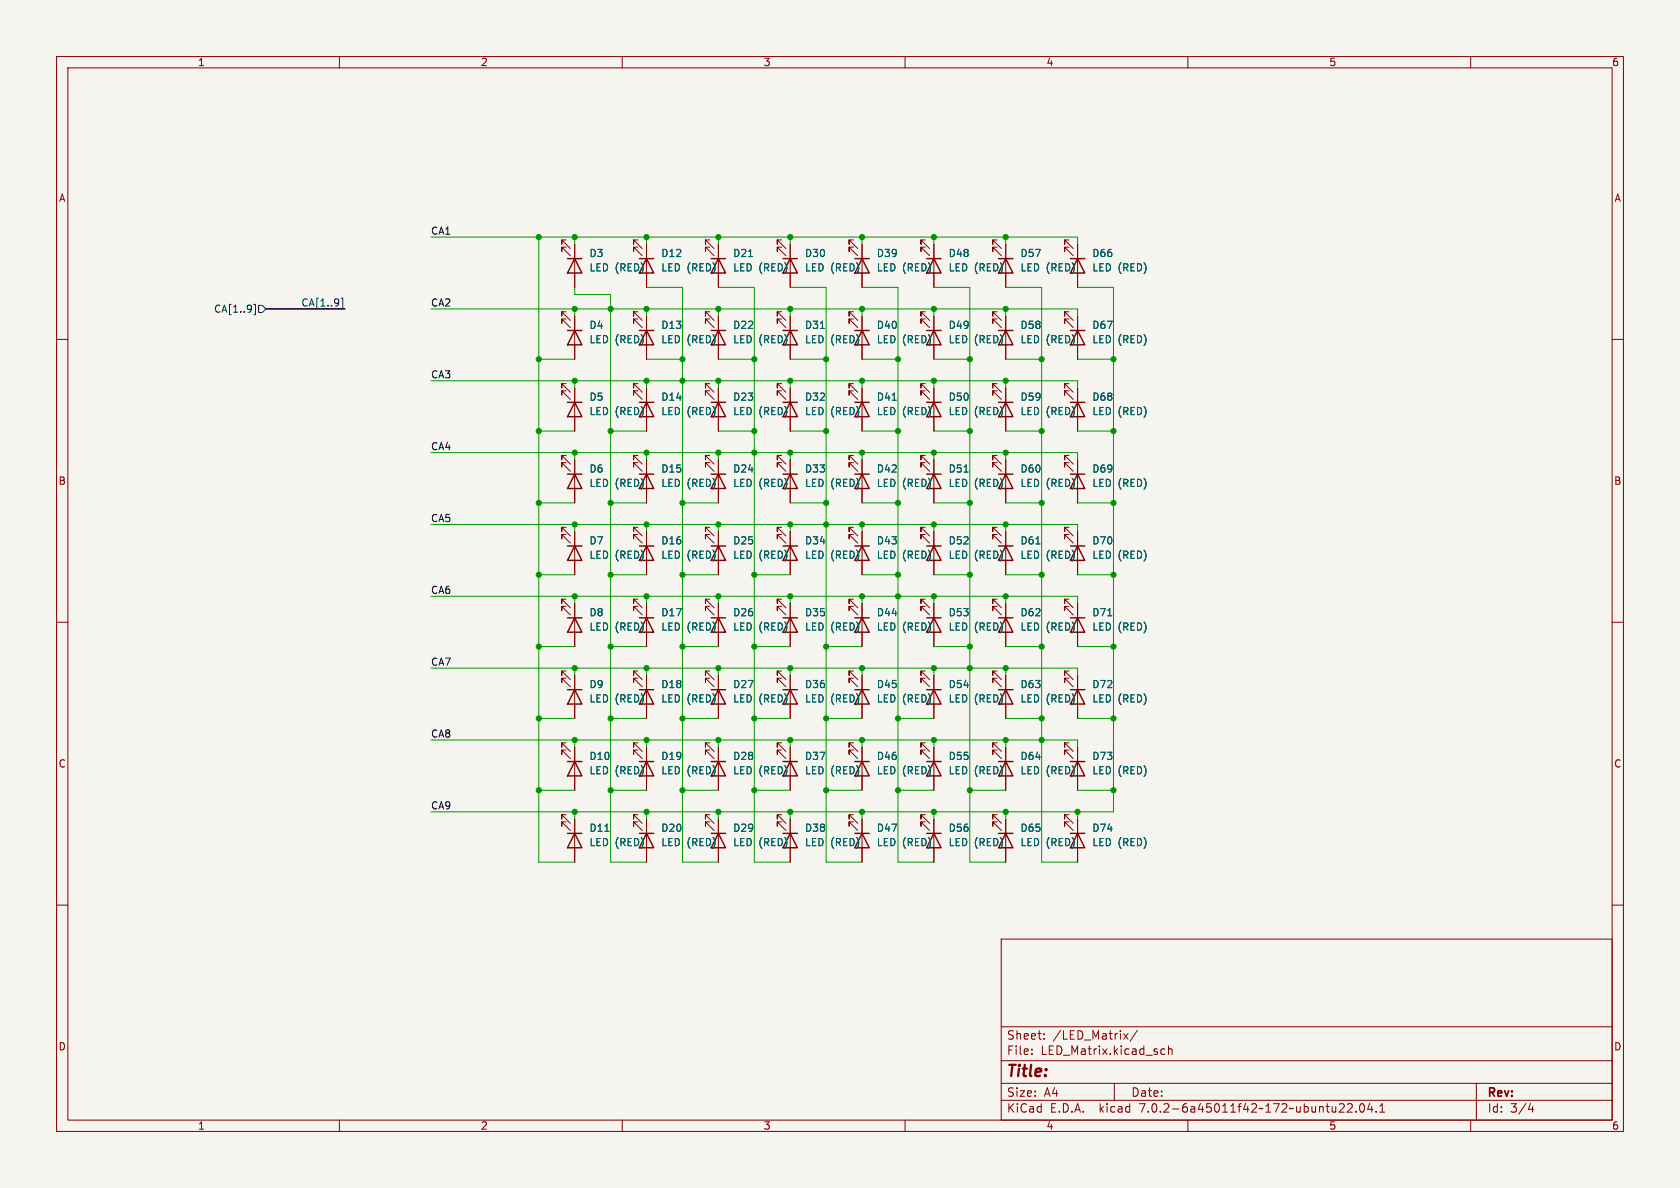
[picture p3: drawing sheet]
<svg xmlns="http://www.w3.org/2000/svg" width="297mm" height="210mm" viewBox="0 0 297 210" stroke-linecap="round" stroke-linejoin="round" font-family="sans-serif">
<path d="M0 0h297v210h-297z" fill="#f5f4ef" stroke="#f5f4ef" stroke-width=".18"/>
<g fill="none" stroke="#840000" stroke-width=".18">
<path d="M10 10h277v190h-277zM12 12h273v186h-273zM60 10v2M110 10v2M160 10v2M210 10v2M260 10v2M10 60h2M100.1 55.1h-.8v.8v-.8l1.5 1.5M100.1 56.4h-.8v.8v-.8l1.5 1.5M100.1 42.4h-.8v.8v-.8l1.5 1.5M100.1 43.7h-.8v.8v-.8l1.5 1.5"/>
<path d="M101.6 43.2v7.6M101.6 55.9v7.6M112.8 55.1h-.8v.8v-.8l1.5 1.5M112.8 56.4h-.8v.8v-.8l1.5 1.5M112.8 42.4h-.8v.8v-.8l1.5 1.5M112.8 43.7h-.8v.8v-.8l1.5 1.5M114.3 43.2v7.6M114.3 55.9v7.6M125.5 42.4h-.8v.8v-.8l1.5 1.5M125.5 43.7h-.8v.8v-.8l1.5 1.5M125.5 55.1h-.8v.8v-.8l1.5 1.5M125.5 56.4h-.8v.8v-.8l1.5 1.5"/>
<path d="M127 43.2v7.6M127 55.9v7.6M138.2 55.1h-.8v.8v-.8l1.5 1.5M138.2 56.4h-.8v.8v-.8l1.5 1.5M138.2 42.4h-.8v.8v-.8l1.5 1.5M138.2 43.7h-.8v.8v-.8l1.5 1.5M139.7 43.2v7.6M139.7 55.9v7.6M150.9 55.1h-.8v.8v-.8l1.5 1.5M150.9 56.4h-.8v.8v-.8l1.5 1.5M150.9 42.4h-.8v.8v-.8l1.5 1.5M150.9 43.7h-.8v.8v-.8l1.5 1.5"/>
<path d="M152.4 43.2v7.6M152.4 55.9v7.6M163.6 42.4h-.8v.8v-.8l1.5 1.5M163.6 43.7h-.8v.8v-.8l1.5 1.5M163.6 55.1h-.8v.8v-.8l1.5 1.5M163.6 56.4h-.8v.8v-.8l1.5 1.5M165.1 43.2v7.6M165.1 55.9v7.6M176.3 55.1h-.8v.8v-.8l1.5 1.5M176.3 56.4h-.8v.8v-.8l1.5 1.5M176.3 42.4h-.8v.8v-.8l1.5 1.5M176.3 43.7h-.8v.8v-.8l1.5 1.5"/>
<path d="M177.8 43.2v7.6M177.8 55.9v7.6M189 55.1h-.8v.8v-.8l1.5 1.5M189 56.4h-.8v.8v-.8l1.5 1.5M189 42.4h-.8v.8v-.8l1.5 1.5M189 43.7h-.8v.8v-.8l1.5 1.5M190.5 43.2v7.6M190.5 55.9v7.6M285 60h2M100.1 67.8h-.8v.8v-.8l1.5 1.5M100.1 69.1h-.8v.8v-.8l1.5 1.5M101.6 68.6v7.6"/>
<path d="M112.8 67.8h-.8v.8v-.8l1.5 1.5M112.8 69.1h-.8v.8v-.8l1.5 1.5M114.3 68.6v7.6M125.5 67.8h-.8v.8v-.8l1.5 1.5M125.5 69.1h-.8v.8v-.8l1.5 1.5M127 68.6v7.6M138.2 67.8h-.8v.8v-.8l1.5 1.5M138.2 69.1h-.8v.8v-.8l1.5 1.5M139.7 68.6v7.6M150.9 67.8h-.8v.8v-.8l1.5 1.5M150.9 69.1h-.8v.8v-.8l1.5 1.5M152.4 68.6v7.6"/>
<path d="M163.6 67.8h-.8v.8v-.8l1.5 1.5M163.6 69.1h-.8v.8v-.8l1.5 1.5M165.1 68.6v7.6M176.3 67.8h-.8v.8v-.8l1.5 1.5M176.3 69.1h-.8v.8v-.8l1.5 1.5M177.8 68.6v7.6M189 67.8h-.8v.8v-.8l1.5 1.5M189 69.1h-.8v.8v-.8l1.5 1.5M190.5 68.6v7.6M100.1 80.5h-.8v.8v-.8l1.5 1.5M100.1 81.8h-.8v.8v-.8l1.5 1.5M100.1 93.2h-.8v.8v-.8l1.5 1.5"/>
<path d="M100.1 94.5h-.8v.8v-.8l1.5 1.5M101.6 81.3v7.6M101.6 94v7.6M112.8 80.5h-.8v.8v-.8l1.5 1.5M112.8 81.8h-.8v.8v-.8l1.5 1.5M112.8 93.2h-.8v.8v-.8l1.5 1.5M112.8 94.5h-.8v.8v-.8l1.5 1.5M114.3 81.3v7.6M114.3 94v7.6M125.5 93.2h-.8v.8v-.8l1.5 1.5M125.5 94.5h-.8v.8v-.8l1.5 1.5M125.5 80.5h-.8v.8v-.8l1.5 1.5"/>
<path d="M125.5 81.8h-.8v.8v-.8l1.5 1.5M127 81.3v7.6M127 94v7.6M138.2 93.2h-.8v.8v-.8l1.5 1.5M138.2 94.5h-.8v.8v-.8l1.5 1.5M138.2 80.5h-.8v.8v-.8l1.5 1.5M138.2 81.8h-.8v.8v-.8l1.5 1.5M139.7 81.3v7.6M139.7 94v7.6M150.9 93.2h-.8v.8v-.8l1.5 1.5M150.9 94.5h-.8v.8v-.8l1.5 1.5M150.9 80.5h-.8v.8v-.8l1.5 1.5"/>
<path d="M150.9 81.8h-.8v.8v-.8l1.5 1.5M152.4 81.3v7.6M152.4 94v7.6M163.6 80.5h-.8v.8v-.8l1.5 1.5M163.6 81.8h-.8v.8v-.8l1.5 1.5M163.6 93.2h-.8v.8v-.8l1.5 1.5M163.6 94.5h-.8v.8v-.8l1.5 1.5M165.1 81.3v7.6M165.1 94v7.6M176.3 93.2h-.8v.8v-.8l1.5 1.5M176.3 94.5h-.8v.8v-.8l1.5 1.5M176.3 80.5h-.8v.8v-.8l1.5 1.5"/>
<path d="M176.3 81.8h-.8v.8v-.8l1.5 1.5M177.8 81.3v7.6M177.8 94v7.6M189 80.5h-.8v.8v-.8l1.5 1.5M189 81.8h-.8v.8v-.8l1.5 1.5M189 93.2h-.8v.8v-.8l1.5 1.5M189 94.5h-.8v.8v-.8l1.5 1.5M190.5 81.3v7.6M190.5 94v7.6M10 110h2M100.1 118.6h-.8v.8v-.8l1.5 1.5M100.1 119.9h-.8v.8v-.8l1.5 1.5"/>
<path d="M100.1 105.9h-.8v.8v-.8l1.5 1.5M100.1 107.2h-.8v.8v-.8l1.5 1.5M101.6 106.7v7.6M101.6 119.4v7.6M112.8 118.6h-.8v.8v-.8l1.5 1.5M112.8 119.9h-.8v.8v-.8l1.5 1.5M112.8 105.9h-.8v.8v-.8l1.5 1.5M112.8 107.2h-.8v.8v-.8l1.5 1.5M114.3 106.7v7.6M114.3 119.4v7.6M125.5 105.9h-.8v.8v-.8l1.5 1.5M125.5 107.2h-.8v.8v-.8l1.5 1.5"/>
<path d="M125.5 118.6h-.8v.8v-.8l1.5 1.5M125.5 119.9h-.8v.8v-.8l1.5 1.5M127 106.7v7.6M127 119.4v7.6M138.2 105.9h-.8v.8v-.8l1.5 1.5M138.2 107.2h-.8v.8v-.8l1.5 1.5M138.2 118.6h-.8v.8v-.8l1.5 1.5M138.2 119.9h-.8v.8v-.8l1.5 1.5M139.7 106.7v7.6M139.7 119.4v7.6M150.9 118.6h-.8v.8v-.8l1.5 1.5M150.9 119.9h-.8v.8v-.8l1.5 1.5"/>
<path d="M150.9 105.9h-.8v.8v-.8l1.5 1.5M150.9 107.2h-.8v.8v-.8l1.5 1.5M152.4 106.7v7.6M152.4 119.4v7.6M163.6 118.6h-.8v.8v-.8l1.5 1.5M163.6 119.9h-.8v.8v-.8l1.5 1.5M163.6 105.9h-.8v.8v-.8l1.5 1.5M163.6 107.2h-.8v.8v-.8l1.5 1.5M165.1 106.7v7.6M165.1 119.4v7.6M176.3 105.9h-.8v.8v-.8l1.5 1.5M176.3 107.2h-.8v.8v-.8l1.5 1.5"/>
<path d="M176.3 118.6h-.8v.8v-.8l1.5 1.5M176.3 119.9h-.8v.8v-.8l1.5 1.5M177.8 106.7v7.6M177.8 119.4v7.6M189 105.9h-.8v.8v-.8l1.5 1.5M189 107.2h-.8v.8v-.8l1.5 1.5M189 118.6h-.8v.8v-.8l1.5 1.5M189 119.9h-.8v.8v-.8l1.5 1.5M190.5 106.7v7.6M190.5 119.4v7.6M285 110h2M100.1 131.3h-.8v.8v-.8l1.5 1.5"/>
<path d="M100.1 132.6h-.8v.8v-.8l1.5 1.5M101.6 132.1v7.6M112.8 131.3h-.8v.8v-.8l1.5 1.5M112.8 132.6h-.8v.8v-.8l1.5 1.5M114.3 132.1v7.6M125.5 131.3h-.8v.8v-.8l1.5 1.5M125.5 132.6h-.8v.8v-.8l1.5 1.5M127 132.1v7.6M138.2 131.3h-.8v.8v-.8l1.5 1.5M138.2 132.6h-.8v.8v-.8l1.5 1.5M139.7 132.1v7.6M150.9 131.3h-.8v.8v-.8l1.5 1.5"/>
<path d="M150.9 132.6h-.8v.8v-.8l1.5 1.5M152.4 132.1v7.6M163.6 131.3h-.8v.8v-.8l1.5 1.5M163.6 132.6h-.8v.8v-.8l1.5 1.5M165.1 132.1v7.6M176.3 131.3h-.8v.8v-.8l1.5 1.5M176.3 132.6h-.8v.8v-.8l1.5 1.5M177.8 132.1v7.6M189 131.3h-.8v.8v-.8l1.5 1.5M189 132.6h-.8v.8v-.8l1.5 1.5M190.5 132.1v7.6M10 160h2"/>
<path d="M100.1 144h-.8v.8v-.8l1.5 1.5M100.1 145.3h-.8v.8v-.8l1.5 1.5M101.6 144.8v7.6M112.8 144h-.8v.8v-.8l1.5 1.5M112.8 145.3h-.8v.8v-.8l1.5 1.5M114.3 144.8v7.6M125.5 144h-.8v.8v-.8l1.5 1.5M125.5 145.3h-.8v.8v-.8l1.5 1.5M127 144.8v7.6M138.2 144h-.8v.8v-.8l1.5 1.5M138.2 145.3h-.8v.8v-.8l1.5 1.5M139.7 144.8v7.6"/>
<path d="M150.9 144h-.8v.8v-.8l1.5 1.5M150.9 145.3h-.8v.8v-.8l1.5 1.5M152.4 144.8v7.6M163.6 144h-.8v.8v-.8l1.5 1.5M163.6 145.3h-.8v.8v-.8l1.5 1.5M165.1 144.8v7.6M176.3 144h-.8v.8v-.8l1.5 1.5M176.3 145.3h-.8v.8v-.8l1.5 1.5M177.8 144.8v7.6M189 144h-.8v.8v-.8l1.5 1.5M189 145.3h-.8v.8v-.8l1.5 1.5M190.5 144.8v7.6"/>
<path d="M285 160h2M177 166h108v32h-108zM60 198v2M110 198v2M160 198v2M177 194.5h108M177 191.5h108M177 187.5h108M177 181.5h108M182.4 186.3v.1M182.4 185.5v.1M184.6 183.6v.1"/>
<path d="M184.6 182.8v.1M197 191.5v3M198.6 182.7l.8 1M199.4 182.7l-.8 1M201.1 182.1l-1.3 2M205.4 186.3h.5M205.4 185.5h.5M206.6 185.5l.2-.1 .3 .1 .1 .9M206.6 184.9v1.5M210 198v2M237.5 195.2l.1 .2v.3l-.9 .9h.9M238.2 195.2l.6-.1 .2 .1 .1 .3-1 1.1h1"/>
<path d="M239.7 196.5v.1M240.5 195.2l.2-.1a.81 .81 0 0 1 .6 .6 .81 .81 0 0 1-.3 .8l-.1 .1a.81 .81 0 0 1-.4-1.4zM242.1 195l-.3 1.1h.9M242.5 195.6v1M243.3 196.5v.1M243.9 196.6h.9M243.9 195.5l.5-.4v1.5M260 198v2M261 191.5v6.5M270.2 196.1h.9M270.9 195.6v1"/>
</g>
<g fill="none" stroke="#840000" stroke-width=".25">
<path d="M100.3 45.7h2.6M100.3 58.4h2.6M101.6 58.4l1.3 2.6h-2.6zM101.6 45.7l1.3 2.6h-2.6zM113 45.7h2.6M113 58.4h2.6M114.3 58.4l1.3 2.6h-2.6zM114.3 45.7l1.3 2.6h-2.6zM125.7 45.7h2.6M125.7 58.4h2.6M127 45.7l1.3 2.6h-2.6zM127 58.4l1.3 2.6h-2.6z"/>
<path d="M138.4 45.7h2.6M138.4 58.4h2.6M139.7 58.4l1.3 2.6h-2.6zM139.7 45.7l1.3 2.6h-2.6zM151.1 45.7h2.6M151.1 58.4h2.6M152.4 58.4l1.3 2.6h-2.6zM152.4 45.7l1.3 2.6h-2.6zM163.8 45.7h2.6M163.8 58.4h2.6M165.1 45.7l1.3 2.6h-2.6zM165.1 58.4l1.3 2.6h-2.6z"/>
<path d="M176.5 45.7h2.6M176.5 58.4h2.6M177.8 58.4l1.3 2.6h-2.6zM177.8 45.7l1.3 2.6h-2.6zM189.2 45.7h2.6M189.2 58.4h2.6M190.5 58.4l1.3 2.6h-2.6zM190.5 45.7l1.3 2.6h-2.6zM100.3 71.1h2.6M101.6 71.1l1.3 2.6h-2.6zM113 71.1h2.6M114.3 71.1l1.3 2.6h-2.6z"/>
<path d="M125.7 71.1h2.6M127 71.1l1.3 2.6h-2.6zM138.4 71.1h2.6M139.7 71.1l1.3 2.6h-2.6zM151.1 71.1h2.6M152.4 71.1l1.3 2.6h-2.6zM163.8 71.1h2.6M165.1 71.1l1.3 2.6h-2.6zM176.5 71.1h2.6M177.8 71.1l1.3 2.6h-2.6zM189.2 71.1h2.6M190.5 71.1l1.3 2.6h-2.6z"/>
<path d="M100.3 96.5h2.6M100.3 83.8h2.6M101.6 83.8l1.3 2.6h-2.6zM101.6 96.5l1.3 2.6h-2.6zM113 96.5h2.6M113 83.8h2.6M114.3 83.8l1.3 2.6h-2.6zM114.3 96.5l1.3 2.6h-2.6zM125.7 96.5h2.6M125.7 83.8h2.6M127 96.5l1.3 2.6h-2.6zM127 83.8l1.3 2.6h-2.6z"/>
<path d="M138.4 96.5h2.6M138.4 83.8h2.6M139.7 96.5l1.3 2.6h-2.6zM139.7 83.8l1.3 2.6h-2.6zM151.1 96.5h2.6M151.1 83.8h2.6M152.4 96.5l1.3 2.6h-2.6zM152.4 83.8l1.3 2.6h-2.6zM163.8 96.5h2.6M163.8 83.8h2.6M165.1 83.8l1.3 2.6h-2.6zM165.1 96.5l1.3 2.6h-2.6z"/>
<path d="M176.5 96.5h2.6M176.5 83.8h2.6M177.8 96.5l1.3 2.6h-2.6zM177.8 83.8l1.3 2.6h-2.6zM189.2 96.5h2.6M189.2 83.8h2.6M190.5 83.8l1.3 2.6h-2.6zM190.5 96.5l1.3 2.6h-2.6zM100.3 109.2h2.6M101.6 109.2l1.3 2.6h-2.6zM113 109.2h2.6M114.3 109.2l1.3 2.6h-2.6z"/>
<path d="M125.7 109.2h2.6M127 109.2l1.3 2.6h-2.6zM138.4 109.2h2.6M139.7 109.2l1.3 2.6h-2.6zM151.1 109.2h2.6M152.4 109.2l1.3 2.6h-2.6zM163.8 109.2h2.6M165.1 109.2l1.3 2.6h-2.6zM176.5 109.2h2.6M177.8 109.2l1.3 2.6h-2.6zM189.2 109.2h2.6M190.5 109.2l1.3 2.6h-2.6z"/>
<path d="M100.3 121.9h2.6M100.3 134.6h2.6M101.6 121.9l1.3 2.6h-2.6zM101.6 134.6l1.3 2.6h-2.6zM113 121.9h2.6M113 134.6h2.6M114.3 121.9l1.3 2.6h-2.6zM114.3 134.6l1.3 2.6h-2.6zM125.7 121.9h2.6M125.7 134.6h2.6M127 134.6l1.3 2.6h-2.6zM127 121.9l1.3 2.6h-2.6z"/>
<path d="M138.4 121.9h2.6M138.4 134.6h2.6M139.7 121.9l1.3 2.6h-2.6zM139.7 134.6l1.3 2.6h-2.6zM151.1 121.9h2.6M151.1 134.6h2.6M152.4 121.9l1.3 2.6h-2.6zM152.4 134.6l1.3 2.6h-2.6zM163.8 121.9h2.6M163.8 134.6h2.6M165.1 121.9l1.3 2.6h-2.6zM165.1 134.6l1.3 2.6h-2.6z"/>
<path d="M176.5 121.9h2.6M176.5 134.6h2.6M177.8 134.6l1.3 2.6h-2.6zM177.8 121.9l1.3 2.6h-2.6zM189.2 121.9h2.6M189.2 134.6h2.6M190.5 134.6l1.3 2.6h-2.6zM190.5 121.9l1.3 2.6h-2.6zM100.3 147.3h2.6M101.6 147.3l1.3 2.6h-2.6zM113 147.3h2.6M114.3 147.3l1.3 2.6h-2.6z"/>
<path d="M125.7 147.3h2.6M127 147.3l1.3 2.6h-2.6zM138.4 147.3h2.6M139.7 147.3l1.3 2.6h-2.6zM151.1 147.3h2.6M152.4 147.3l1.3 2.6h-2.6zM163.8 147.3h2.6M165.1 147.3l1.3 2.6h-2.6zM176.5 147.3h2.6M177.8 147.3l1.3 2.6h-2.6zM189.2 147.3h2.6M190.5 147.3l1.3 2.6h-2.6z"/>
</g>
<path d="M44.9 53.8h.3v1.8h-.3M45.7 54h.7l.6 .6-.6 .6h-.7zM60.3 52.7h.3v1.8h-.3" fill="none" stroke="#000084" stroke-width=".18"/>
<path d="M47 54.6h14" fill="none" stroke="#000084" stroke-width=".3"/>
<g fill="none" stroke="#009600" stroke-width=".18">
<path d="M76.2 41.9h114.3v1.3M76.2 54.6h114.3v1.3M95.2 41.9v110.5h6.4M101.6 41.9v1.3M101.6 50.8v1.3h6.3v100.3h6.4M101.6 54.6v1.3M114.3 41.9v1.3M114.3 54.6v1.3M114.3 50.8h6.3v101.6h6.4M127 50.8h6.3v101.6h6.4M127 41.9v1.3M127 54.6v1.3"/>
<path d="M139.7 50.8h6.3v101.6h6.4M139.7 41.9v1.3M139.7 54.6v1.3M152.4 50.8h6.3v101.6h6.4M152.4 41.9v1.3M152.4 54.6v1.3M165.1 41.9v1.3M165.1 54.6v1.3M165.1 50.8h6.3v101.6h6.4M177.8 50.8h6.3v101.6h6.4M177.8 41.9v1.3M177.8 54.6v1.3"/>
<path d="M190.5 50.8h6.3v92.7h-120.6M76.2 67.3h114.3v1.3M95.2 76.2h6.4M95.2 63.5h6.4M101.6 67.3v1.3M107.9 76.2h6.4M114.3 67.3v1.3M114.3 63.5h6.3M127 67.3v1.3M127 76.2h6.3M127 63.5h6.3M139.7 67.3v1.3"/>
<path d="M139.7 76.2h6.3M139.7 63.5h6.3M152.4 67.3v1.3M152.4 76.2h6.3M152.4 63.5h6.3M165.1 67.3v1.3M165.1 76.2h6.3M165.1 63.5h6.3M177.8 67.3v1.3M177.8 76.2h6.3M177.8 63.5h6.3M190.5 76.2h6.3"/>
<path d="M190.5 63.5h6.3M76.2 80h114.3v1.3M76.2 92.7h114.3v1.3M95.2 88.9h6.4M101.6 80v1.3M101.6 92.7v1.3M107.9 88.9h6.4M114.3 80v1.3M114.3 92.7v1.3M120.6 88.9h6.4M127 80v1.3M127 92.7v1.3"/>
<path d="M139.7 88.9h6.3M139.7 80v1.3M139.7 92.7v1.3M152.4 88.9h6.3M152.4 80v1.3M152.4 92.7v1.3M165.1 80v1.3M165.1 92.7v1.3M165.1 88.9h6.3M177.8 88.9h6.3M177.8 80v1.3M177.8 92.7v1.3"/>
<path d="M190.5 88.9h6.3M76.2 105.4h114.3v1.3M76.2 118.1h114.3v1.3M95.2 101.6h6.4M95.2 114.3h6.4M101.6 105.4v1.3M101.6 118.1v1.3M107.9 101.6h6.4M107.9 114.3h6.4M114.3 105.4v1.3M114.3 118.1v1.3M120.6 101.6h6.4"/>
<path d="M120.6 114.3h6.4M127 105.4v1.3M127 118.1v1.3M133.3 101.6h6.4M133.3 114.3h6.4M139.7 105.4v1.3M139.7 118.1v1.3M146 114.3h6.4M152.4 101.6h6.3M152.4 105.4v1.3M152.4 118.1v1.3M165.1 105.4v1.3"/>
<path d="M165.1 118.1v1.3M165.1 101.6h6.3M165.1 114.3h6.3M177.8 105.4v1.3M177.8 118.1v1.3M177.8 101.6h6.3M177.8 114.3h6.3M190.5 101.6h6.3M190.5 114.3h6.3M76.2 130.8h114.3v1.3M95.2 127h6.4M95.2 139.7h6.4"/>
<path d="M101.6 130.8v1.3M107.9 127h6.4M107.9 139.7h6.4M114.3 130.8v1.3M120.6 127h6.4M120.6 139.7h6.4M127 130.8v1.3M133.3 127h6.4M133.3 139.7h6.4M139.7 130.8v1.3M146 127h6.4M146 139.7h6.4"/>
<path d="M152.4 130.8v1.3M158.7 127h6.4M158.7 139.7h6.4M165.1 130.8v1.3M171.4 139.7h6.4M177.8 127h6.3M177.8 130.8v1.3M190.5 127h6.3M190.5 139.7h6.3M101.6 143.5v1.3M114.3 143.5v1.3M127 143.5v1.3"/>
<path d="M139.7 143.5v1.3M152.4 143.5v1.3M165.1 143.5v1.3M177.8 143.5v1.3M190.5 143.5v1.3"/>
</g>
<g fill="#009600" stroke="#009600" stroke-width=".18">
<circle cx="139.7" cy="92.7" r=".46"/>
<circle cx="133.3" cy="80" r=".46"/>
<circle cx="133.3" cy="101.6" r=".46"/>
<circle cx="171.4" cy="101.6" r=".46"/>
<circle cx="158.7" cy="88.9" r=".46"/>
<circle cx="171.4" cy="88.9" r=".46"/>
<circle cx="165.1" cy="92.7" r=".46"/>
<circle cx="152.4" cy="92.7" r=".46"/>
<circle cx="146" cy="92.7" r=".46"/>
<circle cx="139.7" cy="105.4" r=".46"/>
<circle cx="158.7" cy="105.4" r=".46"/>
<circle cx="165.1" cy="67.3" r=".46"/>
<circle cx="158.7" cy="63.5" r=".46"/>
<circle cx="165.1" cy="41.9" r=".46"/>
<circle cx="177.8" cy="41.9" r=".46"/>
<circle cx="171.4" cy="63.5" r=".46"/>
<circle cx="177.8" cy="67.3" r=".46"/>
<circle cx="177.8" cy="54.6" r=".46"/>
<circle cx="184.1" cy="63.5" r=".46"/>
<circle cx="165.1" cy="54.6" r=".46"/>
<circle cx="196.8" cy="63.5" r=".46"/>
<circle cx="196.8" cy="76.2" r=".46"/>
<circle cx="184.1" cy="76.2" r=".46"/>
<circle cx="184.1" cy="88.9" r=".46"/>
<circle cx="196.8" cy="88.9" r=".46"/>
<circle cx="177.8" cy="80" r=".46"/>
<circle cx="177.8" cy="92.7" r=".46"/>
<circle cx="171.4" cy="76.2" r=".46"/>
<circle cx="158.7" cy="76.2" r=".46"/>
<circle cx="165.1" cy="80" r=".46"/>
<circle cx="152.4" cy="54.6" r=".46"/>
<circle cx="152.4" cy="67.3" r=".46"/>
<circle cx="146" cy="76.2" r=".46"/>
<circle cx="152.4" cy="80" r=".46"/>
<circle cx="139.7" cy="67.3" r=".46"/>
<circle cx="139.7" cy="80" r=".46"/>
<circle cx="133.3" cy="76.2" r=".46"/>
<circle cx="120.6" cy="63.5" r=".46"/>
<circle cx="120.6" cy="67.3" r=".46"/>
<circle cx="152.4" cy="41.9" r=".46"/>
<circle cx="139.7" cy="41.9" r=".46"/>
<circle cx="146" cy="88.9" r=".46"/>
<circle cx="139.7" cy="54.6" r=".46"/>
<circle cx="133.3" cy="63.5" r=".46"/>
<circle cx="127" cy="54.6" r=".46"/>
<circle cx="146" cy="63.5" r=".46"/>
<circle cx="120.6" cy="88.9" r=".46"/>
<circle cx="127" cy="80" r=".46"/>
<circle cx="114.3" cy="54.6" r=".46"/>
<circle cx="127" cy="143.5" r=".46"/>
<circle cx="107.9" cy="139.7" r=".46"/>
<circle cx="139.7" cy="143.5" r=".46"/>
<circle cx="133.3" cy="139.7" r=".46"/>
<circle cx="139.7" cy="130.8" r=".46"/>
<circle cx="120.6" cy="139.7" r=".46"/>
<circle cx="95.2" cy="127" r=".46"/>
<circle cx="95.2" cy="114.3" r=".46"/>
<circle cx="114.3" cy="92.7" r=".46"/>
<circle cx="114.3" cy="105.4" r=".46"/>
<circle cx="120.6" cy="127" r=".46"/>
<circle cx="95.2" cy="101.6" r=".46"/>
<circle cx="107.9" cy="101.6" r=".46"/>
<circle cx="101.6" cy="92.7" r=".46"/>
<circle cx="101.6" cy="105.4" r=".46"/>
<circle cx="107.9" cy="114.3" r=".46"/>
<circle cx="101.6" cy="118.1" r=".46"/>
<circle cx="120.6" cy="114.3" r=".46"/>
<circle cx="114.3" cy="118.1" r=".46"/>
<circle cx="107.9" cy="88.9" r=".46"/>
<circle cx="107.9" cy="76.2" r=".46"/>
<circle cx="114.3" cy="41.9" r=".46"/>
<circle cx="127" cy="41.9" r=".46"/>
<circle cx="114.3" cy="80" r=".46"/>
<circle cx="127" cy="67.3" r=".46"/>
<circle cx="114.3" cy="67.3" r=".46"/>
<circle cx="107.9" cy="54.6" r=".46"/>
<circle cx="101.6" cy="67.3" r=".46"/>
<circle cx="95.2" cy="76.2" r=".46"/>
<circle cx="101.6" cy="80" r=".46"/>
<circle cx="95.2" cy="63.5" r=".46"/>
<circle cx="95.2" cy="88.9" r=".46"/>
<circle cx="101.6" cy="54.6" r=".46"/>
<circle cx="95.2" cy="41.9" r=".46"/>
<circle cx="101.6" cy="41.9" r=".46"/>
<circle cx="114.3" cy="143.5" r=".46"/>
<circle cx="114.3" cy="130.8" r=".46"/>
<circle cx="107.9" cy="127" r=".46"/>
<circle cx="101.6" cy="130.8" r=".46"/>
<circle cx="101.6" cy="143.5" r=".46"/>
<circle cx="95.2" cy="139.7" r=".46"/>
<circle cx="196.8" cy="114.3" r=".46"/>
<circle cx="184.1" cy="101.6" r=".46"/>
<circle cx="158.7" cy="101.6" r=".46"/>
<circle cx="152.4" cy="105.4" r=".46"/>
<circle cx="165.1" cy="105.4" r=".46"/>
<circle cx="184.1" cy="114.3" r=".46"/>
<circle cx="177.8" cy="105.4" r=".46"/>
<circle cx="146" cy="114.3" r=".46"/>
<circle cx="196.8" cy="101.6" r=".46"/>
<circle cx="171.4" cy="118.1" r=".46"/>
<circle cx="177.8" cy="118.1" r=".46"/>
<circle cx="171.4" cy="114.3" r=".46"/>
<circle cx="165.1" cy="130.8" r=".46"/>
<circle cx="158.7" cy="127" r=".46"/>
<circle cx="171.4" cy="139.7" r=".46"/>
<circle cx="165.1" cy="143.5" r=".46"/>
<circle cx="177.8" cy="130.8" r=".46"/>
<circle cx="177.8" cy="143.5" r=".46"/>
<circle cx="152.4" cy="118.1" r=".46"/>
<circle cx="165.1" cy="118.1" r=".46"/>
<circle cx="127" cy="118.1" r=".46"/>
<circle cx="133.3" cy="114.3" r=".46"/>
<circle cx="139.7" cy="118.1" r=".46"/>
<circle cx="127" cy="92.7" r=".46"/>
<circle cx="120.6" cy="101.6" r=".46"/>
<circle cx="133.3" cy="127" r=".46"/>
<circle cx="127" cy="105.4" r=".46"/>
<circle cx="152.4" cy="130.8" r=".46"/>
<circle cx="146" cy="127" r=".46"/>
<circle cx="158.7" cy="139.7" r=".46"/>
<circle cx="152.4" cy="143.5" r=".46"/>
<circle cx="146" cy="139.7" r=".46"/>
<circle cx="127" cy="130.8" r=".46"/>
<circle cx="196.8" cy="127" r=".46"/>
<circle cx="196.8" cy="139.7" r=".46"/>
<circle cx="184.1" cy="127" r=".46"/>
<circle cx="184.1" cy="130.8" r=".46"/>
<circle cx="190.5" cy="143.5" r=".46"/>
</g>
<text font-size="2.8" fill="#840000" x="178" y="190.8">Title:</text>
<g font-size="2.1" fill="#840000">
<text x="178" y="183.9">Sheet:</text>
<text x="186.2" y="183.9">/LED_Matrix/</text>
<text x="178" y="186.6">File:</text>
<text x="184" y="186.6">LED_Matrix.kicad_sch</text>
<text x="178" y="196.8">KiCad</text>
<text x="178" y="194">Size:</text>
<text x="184.6" y="194">A4</text>
<text x="185.7" y="196.8">E.D.A.</text>
<text x="194.4" y="196.8">kicad</text>
<text x="200" y="194">Date:</text>
<text x="201.5" y="196.8">7.0.2-6a45011f42~172~ubuntu22.04.1</text>
<text x="263" y="194.2">Rev:</text>
<text x="263" y="196.8">Id:</text>
<text x="267" y="196.8">3/4</text>
</g>
<g font-size="1.8" fill="#840000">
<text x="35" y="11.8">1</text>
<text x="85" y="11.8">2</text>
<text x="135" y="11.8">3</text>
<text x="185" y="11.8">4</text>
<text x="235" y="11.8">5</text>
<text x="285" y="11.8">6</text>
<text x="10.4" y="35.8">A</text>
<text x="285.4" y="35.8">A</text>
<text x="10.3" y="85.8">B</text>
<text x="285.3" y="85.8">B</text>
<text x="10.3" y="135.8">C</text>
<text x="285.3" y="135.8">C</text>
<text x="10.3" y="185.8">D</text>
<text x="285.3" y="185.8">D</text>
<text x="35" y="199.8">1</text>
<text x="85" y="199.8">2</text>
<text x="135" y="199.8">3</text>
<text x="185" y="199.8">4</text>
<text x="235" y="199.8">5</text>
<text x="285" y="199.8">6</text>
</g>
<g font-size="1.8" fill="#0f0f0f">
<text x="76.2" y="41.6">CA1</text>
<text x="76.2" y="54.3">CA2</text>
<text x="76.2" y="67">CA3</text>
<text x="76.2" y="79.7">CA4</text>
<text x="76.2" y="92.4">CA5</text>
<text x="76.2" y="105.1">CA6</text>
<text x="76.2" y="117.8">CA7</text>
<text x="76.2" y="130.5">CA8</text>
<text x="76.2" y="143.2">CA9</text>
</g>
<g font-size="1.8" fill="#006464">
<text x="104.1" y="45.6">D3</text>
<text x="116.8" y="45.6">D12</text>
<text x="129.5" y="45.6">D21</text>
<text x="142.2" y="45.6">D30</text>
<text x="154.9" y="45.6">D39</text>
<text x="167.6" y="45.6">D48</text>
<text x="180.3" y="45.6">D57</text>
<text x="193" y="45.6">D66</text>
<text x="104.1" y="48.1">LED (RED)</text>
<text x="116.8" y="48.1">LED (RED)</text>
<text x="129.5" y="48.1">LED (RED)</text>
<text x="142.2" y="48.1">LED (RED)</text>
<text x="154.9" y="48.1">LED (RED)</text>
<text x="167.6" y="48.1">LED (RED)</text>
<text x="180.3" y="48.1">LED (RED)</text>
<text x="193" y="48.1">LED (RED)</text>
<text x="104.1" y="58.3">D4</text>
<text x="116.8" y="58.3">D13</text>
<text x="129.5" y="58.3">D22</text>
<text x="142.2" y="58.3">D31</text>
<text x="154.9" y="58.3">D40</text>
<text x="167.6" y="58.3">D49</text>
<text x="180.3" y="58.3">D58</text>
<text x="193" y="58.3">D67</text>
<text x="104.1" y="60.8">LED</text>
<text x="108.7" y="60.8">(RED)</text>
<text x="116.8" y="60.8">LED</text>
<text x="121.4" y="60.8">(RED)</text>
<text x="129.5" y="60.8">LED</text>
<text x="134.1" y="60.8">(RED)</text>
<text x="142.2" y="60.8">LED</text>
<text x="146.8" y="60.8">(RED)</text>
<text x="154.9" y="60.8">LED</text>
<text x="159.5" y="60.8">(RED)</text>
<text x="167.6" y="60.8">LED</text>
<text x="172.2" y="60.8">(RED)</text>
<text x="180.3" y="60.8">LED</text>
<text x="184.9" y="60.8">(RED)</text>
<text x="193" y="60.8">LED</text>
<text x="197.6" y="60.8">(RED)</text>
<text x="104.1" y="71">D5</text>
<text x="116.8" y="71">D14</text>
<text x="129.5" y="71">D23</text>
<text x="142.2" y="71">D32</text>
<text x="154.9" y="71">D41</text>
<text x="167.6" y="71">D50</text>
<text x="180.3" y="71">D59</text>
<text x="193" y="71">D68</text>
<text x="104.1" y="73.5">LED</text>
<text x="108.7" y="73.5">(RED)</text>
<text x="116.8" y="73.5">LED</text>
<text x="121.4" y="73.5">(RED)</text>
<text x="129.5" y="73.5">LED</text>
<text x="134.1" y="73.5">(RED)</text>
<text x="142.2" y="73.5">LED</text>
<text x="146.8" y="73.5">(RED)</text>
<text x="154.9" y="73.5">LED</text>
<text x="159.5" y="73.5">(RED)</text>
<text x="167.6" y="73.5">LED</text>
<text x="172.2" y="73.5">(RED)</text>
<text x="180.3" y="73.5">LED</text>
<text x="184.9" y="73.5">(RED)</text>
<text x="193" y="73.5">LED</text>
<text x="197.6" y="73.5">(RED)</text>
<text x="104.1" y="83.7">D6</text>
<text x="116.8" y="83.7">D15</text>
<text x="129.5" y="83.7">D24</text>
<text x="142.2" y="83.7">D33</text>
<text x="154.9" y="83.7">D42</text>
<text x="167.6" y="83.7">D51</text>
<text x="180.3" y="83.7">D60</text>
<text x="193" y="83.7">D69</text>
<text x="104.1" y="86.2">LED</text>
<text x="108.7" y="86.2">(RED)</text>
<text x="116.8" y="86.2">LED</text>
<text x="121.4" y="86.2">(RED)</text>
<text x="129.5" y="86.2">LED</text>
<text x="134.1" y="86.2">(RED)</text>
<text x="142.2" y="86.2">LED</text>
<text x="146.8" y="86.2">(RED)</text>
<text x="154.9" y="86.2">LED</text>
<text x="159.5" y="86.2">(RED)</text>
<text x="167.6" y="86.2">LED</text>
<text x="172.2" y="86.2">(RED)</text>
<text x="180.3" y="86.2">LED</text>
<text x="184.9" y="86.2">(RED)</text>
<text x="193" y="86.2">LED</text>
<text x="197.6" y="86.2">(RED)</text>
<text x="104.1" y="96.4">D7</text>
<text x="104.1" y="98.9">LED</text>
<text x="108.7" y="98.9">(RED)</text>
<text x="116.8" y="96.4">D16</text>
<text x="116.8" y="98.9">LED</text>
<text x="121.4" y="98.9">(RED)</text>
<text x="129.5" y="96.4">D25</text>
<text x="129.5" y="98.9">LED</text>
<text x="134.1" y="98.9">(RED)</text>
<text x="142.2" y="96.4">D34</text>
<text x="142.2" y="98.9">LED</text>
<text x="146.8" y="98.9">(RED)</text>
<text x="154.9" y="96.4">D43</text>
<text x="154.9" y="98.9">LED</text>
<text x="159.5" y="98.9">(RED)</text>
<text x="167.6" y="96.4">D52</text>
<text x="167.6" y="98.9">LED</text>
<text x="172.2" y="98.9">(RED)</text>
<text x="180.3" y="96.4">D61</text>
<text x="180.3" y="98.9">LED</text>
<text x="184.9" y="98.9">(RED)</text>
<text x="193" y="96.4">D70</text>
<text x="193" y="98.9">LED</text>
<text x="197.6" y="98.9">(RED)</text>
<text x="104.1" y="109.1">D8</text>
<text x="104.1" y="111.6">LED</text>
<text x="108.7" y="111.6">(RED)</text>
<text x="116.8" y="109.1">D17</text>
<text x="116.8" y="111.6">LED</text>
<text x="121.4" y="111.6">(RED)</text>
<text x="129.5" y="109.1">D26</text>
<text x="129.5" y="111.6">LED</text>
<text x="134.1" y="111.6">(RED)</text>
<text x="142.2" y="109.1">D35</text>
<text x="142.2" y="111.6">LED</text>
<text x="146.8" y="111.6">(RED)</text>
<text x="154.9" y="109.1">D44</text>
<text x="154.9" y="111.6">LED</text>
<text x="159.5" y="111.6">(RED)</text>
<text x="167.6" y="109.1">D53</text>
<text x="167.6" y="111.6">LED</text>
<text x="172.2" y="111.6">(RED)</text>
<text x="180.3" y="109.1">D62</text>
<text x="180.3" y="111.6">LED</text>
<text x="184.9" y="111.6">(RED)</text>
<text x="193" y="109.1">D71</text>
<text x="193" y="111.6">LED</text>
<text x="197.6" y="111.6">(RED)</text>
<text x="104.1" y="121.8">D9</text>
<text x="104.1" y="124.3">LED</text>
<text x="108.7" y="124.3">(RED)</text>
<text x="116.8" y="121.8">D18</text>
<text x="116.8" y="124.3">LED</text>
<text x="121.4" y="124.3">(RED)</text>
<text x="129.5" y="121.8">D27</text>
<text x="129.5" y="124.3">LED</text>
<text x="134.1" y="124.3">(RED)</text>
<text x="142.2" y="121.8">D36</text>
<text x="142.2" y="124.3">LED</text>
<text x="146.8" y="124.3">(RED)</text>
<text x="154.9" y="121.8">D45</text>
<text x="154.9" y="124.3">LED</text>
<text x="159.5" y="124.3">(RED)</text>
<text x="167.6" y="121.8">D54</text>
<text x="167.6" y="124.3">LED</text>
<text x="172.2" y="124.3">(RED)</text>
<text x="180.3" y="121.8">D63</text>
<text x="180.3" y="124.3">LED</text>
<text x="184.9" y="124.3">(RED)</text>
<text x="193" y="121.8">D72</text>
<text x="193" y="124.3">LED</text>
<text x="197.6" y="124.3">(RED)</text>
<text x="104.1" y="134.5">D10</text>
<text x="104.1" y="137">LED</text>
<text x="108.7" y="137">(RED)</text>
<text x="116.8" y="134.5">D19</text>
<text x="116.8" y="137">LED</text>
<text x="121.4" y="137">(RED)</text>
<text x="129.5" y="134.5">D28</text>
<text x="129.5" y="137">LED</text>
<text x="134.1" y="137">(RED)</text>
<text x="142.2" y="134.5">D37</text>
<text x="142.2" y="137">LED</text>
<text x="146.8" y="137">(RED)</text>
<text x="154.9" y="134.5">D46</text>
<text x="154.9" y="137">LED</text>
<text x="159.5" y="137">(RED)</text>
<text x="167.6" y="134.5">D55</text>
<text x="167.6" y="137">LED</text>
<text x="172.2" y="137">(RED)</text>
<text x="180.3" y="134.5">D64</text>
<text x="180.3" y="137">LED</text>
<text x="184.9" y="137">(RED)</text>
<text x="193" y="134.5">D73</text>
<text x="193" y="137">LED</text>
<text x="197.6" y="137">(RED)</text>
<text x="104.1" y="147.2">D11</text>
<text x="104.1" y="149.7">LED</text>
<text x="108.7" y="149.7">(RED)</text>
<text x="116.8" y="147.2">D20</text>
<text x="116.8" y="149.7">LED</text>
<text x="121.4" y="149.7">(RED)</text>
<text x="129.5" y="147.2">D29</text>
<text x="129.5" y="149.7">LED</text>
<text x="134.1" y="149.7">(RED)</text>
<text x="142.2" y="147.2">D38</text>
<text x="142.2" y="149.7">LED</text>
<text x="146.8" y="149.7">(RED)</text>
<text x="154.9" y="147.2">D47</text>
<text x="154.9" y="149.7">LED</text>
<text x="159.5" y="149.7">(RED)</text>
<text x="167.6" y="147.2">D56</text>
<text x="167.6" y="149.7">LED</text>
<text x="172.2" y="149.7">(RED)</text>
<text x="180.3" y="147.2">D65</text>
<text x="180.3" y="149.7">LED</text>
<text x="184.9" y="149.7">(RED)</text>
<text x="193" y="147.2">D74</text>
<text x="193" y="149.7">LED (RED)</text>
</g>
<g font-size="1.8" fill="#000084">
<text x="37.7" y="55.4">CA[1..9]</text>
<text x="53.2" y="54.3">CA[1..9]</text>
</g>
</svg>
